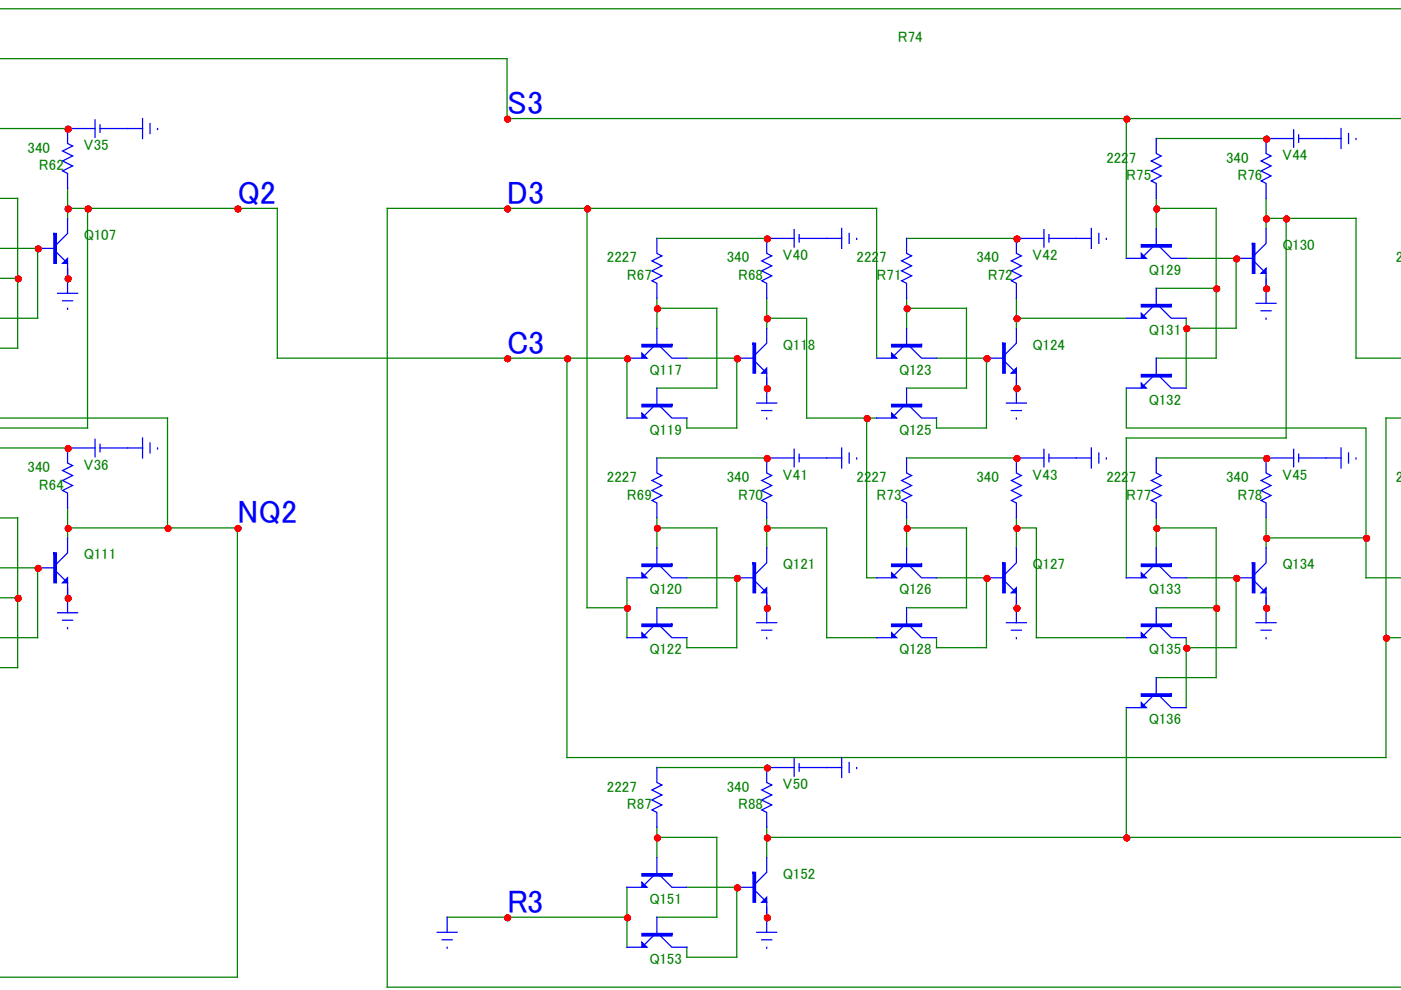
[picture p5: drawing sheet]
<svg xmlns="http://www.w3.org/2000/svg" width="297mm" height="210mm" viewBox="0 0 297 210" stroke-linecap="round" stroke-linejoin="round" font-family="sans-serif">
<g fill="none" stroke="#008000" stroke-width=".26">
<path d="M0 12.4h107.5v12.7h189.6M0 1.9h297.1M0 27.3h14.3M14.3 40v6.3M238.8 25.1v29.7M245.1 29.4h23.3M0 52.7h8v14.8h-8M0 59h3.7M0 42.1h3.7v31.8h-3.7M14.3 56.9v2.1M14.3 44.2h44.5v31.8h74.1v12.7M18.6 44.2v46.6h-18.6"/>
<path d="M124.5 44.2h61.4v31.8M139.3 50.6h23.3M192.2 50.6h23.3M245.1 44.2h12.7v17M245.1 42.1v6.4M251.5 54.8h10.6v14.8h-10.6M268.4 46.3h19.1v29.7h9.6M268.4 42.1v6.4M268.4 59v2.2M272.7 46.3v46.6h-33.9v29.7M120.2 76v84.7h173.7v-72h3.2M139.3 63.3v6.3"/>
<path d="M139.3 65.4h12.7v16.9h-12.7M145.6 76h10.6v14.8h-10.6v-2.1M162.6 67.5h8.4v21.2h12.7v33.9h2.2M162.6 63.3v6.3M192.2 65.4h12.7v16.9h-12.7M192.2 63.3v6.3M198.6 76h10.5v14.8h-10.5v-2.1M215.5 67.5h23.3M215.5 63.3v6.3M245.1 61.2h12.7v14.8h-12.7M251.5 67.5v14.8M0 88.7h35.5v23.3h14.8v95.3h-50.3"/>
<path d="M0 95h14.3M139.3 97.1h23.3M162.6 80.2v2.1M183.7 88.7h2.2M192.2 97.1h23.3M215.5 80.2v2.1M238.8 82.3v8.5h50.8v23.3M245.1 97.1h23.3M0 109.9h3.7v31.7h-3.7M14.3 107.7v4.3h21.2M14.3 112v2.1M139.3 109.9v6.3"/>
<path d="M139.3 112h12.7v16.9h-12.7M162.6 112h12.7v23.3h10.6M162.6 109.9v6.3M192.2 112h12.7v16.9h-12.7M192.2 109.9v6.3M215.5 112h4.2v23.3h19.1M215.5 109.9v6.3M245.1 112h12.7v16.9M245.1 109.9v6.3M268.4 109.9v4.2h21.2M268.4 114.1v2.1M289.6 114.1v8.5h7.5"/>
<path d="M0 120.4h8v14.9h-8M0 126.8h3.7M14.3 124.7v2.1M132.9 135.3v-6.4h-8.4v-84.7h-42.4v165.2h215M132.9 122.6v6.3M145.6 122.6h10.6v14.8h-10.6v-2.1M162.6 126.8v2.1M198.6 122.6h10.5v14.8h-10.5v-2.1M215.5 126.8v2.1M245.1 128.9h12.7v14.8h-12.7M251.5 122.6h10.6v14.8h-10.6M251.5 135.3v14.8"/>
<path d="M268.4 126.8v2.1M293.9 135.3h3.2M238.8 150.1v27.5M139.3 175.5v6.3M139.3 177.6h12.7v16.9h-12.7M139.3 162.8h23.3M162.6 175.5v2.1h76.2M162.6 177.6v4.2M238.8 177.6h58.3M94.8 194.5h38.1M132.9 188.2v12.7M145.6 188.2h10.6v14.8h-10.6v-2.1"/>
<path d="M162.6 192.4v2.1"/>
</g>
<g fill="none" stroke="#00f" stroke-width=".26">
<path d="M20.1 27.3h-5.8v3.1l1.1 .6-2.1 1 2.1 1.1-2.1 1 2.1 1.1-2.1 1.1 1 .5v3.2M20.1 25.4v3.7M21.2 27.3h9M21.2 26.5v1.6M30.2 25.1v4.3M31.8 26.2v2.1M33.4 27.3h.1M245.1 29.4v3.2l1.1 .5-2.1 1 2.1 1.1-2.1 1.1 2.1 1-2.1 1.1 1 .5v3.2M274.3 29.4h-5.9v3.2l1.1 .5-2.1 1 2.1 1.1-2.1 1.1 2.1 1-2.1 1.1 1 .5v3.2M274.3 27.5v3.7M275.3 29.4h9M275.3 28.6v1.6"/>
<path d="M284.3 27.3v4.2M285.9 28.3v2.1M287.5 29.4h.1M8 52.7h3.4M11.7 53.2l2.6 2.7v6.3M14.3 46.3v3.2l-2.6 2.7M139.3 50.6v3.1l1 .6-2.1 1 2.1 1.1-2.1 1 2.1 1.1-2.1 1.1 1.1 .5v3.2M168.4 50.6h-5.8v3.1l1 .6-2.1 1 2.1 1.1-2.1 1 2.1 1.1-2.1 1.1 1.1 .5v3.2M168.4 48.7v3.7M169.4 50.6h9.1M169.4 49.8v1.6M178.5 48.5v4.2"/>
<path d="M180 49.5v2.1M181.6 50.6h.1M192.2 50.6v3.1l1.1 .6-2.1 1 2.1 1.1-2.1 1 2.1 1.1-2.1 1.1 1 .5v3.2M221.3 50.6h-5.8v3.1l1.1 .6-2.2 1 2.2 1.1-2.2 1 2.2 1.1-2.2 1.1 1.1 .5v3.2M221.3 48.7v3.7M222.4 50.6h9M222.4 49.8v1.6M231.4 48.5v4.2M233 49.5v2.1M234.6 50.6h.1M244.6 52.2l-2.6 2.6h-3.2M245.1 48.5v3.4"/>
<path d="M245.7 52.2l2.6 2.6h3.2M262.1 54.8h3.4M265.8 55.3l2.6 2.7v6.3M268.4 48.5v3.1l-2.6 2.7M12.2 62.2h4.2M13.3 63.8h2.1M14.3 65.4h.1M138.7 73.3l-2.6 2.7h-3.2M139.3 69.6v3.4M139.8 73.3l2.6 2.7h3.2M156.2 76h3.5M159.9 76.5l2.7 2.6v6.4"/>
<path d="M162.6 69.6v3.2l-2.7 2.6M191.7 73.3l-2.7 2.7h-3.1M192.2 69.6v3.4M192.7 73.3l2.7 2.7h3.2M209.1 76h3.5M212.8 76.5l2.7 2.6v6.4M215.5 69.6v3.2l-2.7 2.6M244.6 64.9l-2.6 2.6h-3.2M244.6 79.7l-2.6 2.6h-3.2M245.1 61.2v3.4M245.1 76v3.4M245.7 64.9l2.6 2.6h3.2"/>
<path d="M245.7 79.7l2.6 2.6h3.2M266.3 64.3h4.2M267.4 65.9h2.1M268.4 67.5h.1M20.1 95h-5.8v3.2l1.1 .5-2.1 1.1 2.1 1.1-2.1 1 2.1 1.1-2.1 1 1 .6v3.1M20.1 93.2v3.7M21.2 95h9M21.2 94.2v1.6M30.2 92.9v4.2M31.8 94v2.1M33.4 95h.1M138.7 86l-2.6 2.7h-3.2"/>
<path d="M139.3 97.1v3.2l1 .6-2.1 1 2.1 1.1-2.1 1 2.1 1.1-2.1 1.1 1.1 .5v3.2M139.3 82.3v3.5M139.8 86l2.6 2.7h3.2M160.4 85.5h4.3M161.5 87.1h2.1M162.6 88.7h.1M168.4 97.1h-5.8v3.2l1 .6-2.1 1 2.1 1.1-2.1 1 2.1 1.1-2.1 1.1 1.1 .5v3.2M168.4 95.3v3.7M169.4 97.1h9.1M169.4 96.4v1.5M178.5 95v4.3M180 96.1v2.1"/>
<path d="M181.6 97.1h.1M191.7 86l-2.7 2.7h-3.1M192.2 97.1v3.2l1.1 .6-2.1 1 2.1 1.1-2.1 1 2.1 1.1-2.1 1.1 1 .5v3.2M192.2 82.3v3.5M192.7 86l2.7 2.7h3.2M213.4 85.5h4.2M214.4 87.1h2.2M215.5 88.7h.1M221.3 97.1h-5.8v3.2l1.1 .6-2.2 1 2.2 1.1-2.2 1 2.2 1.1-2.2 1.1 1.1 .5v3.2M221.3 95.3v3.7M222.4 97.1h9M222.4 96.4v1.5"/>
<path d="M231.4 95v4.3M233 96.1v2.1M234.6 97.1h.1M245.1 97.1v3.2l1.1 .6-2.1 1 2.1 1.1-2.1 1 2.1 1.1-2.1 1.1 1 .5v3.2M274.3 97.1h-5.9v3.2l1.1 .6-2.1 1 2.1 1.1-2.1 1 2.1 1.1-2.1 1.1 1 .5v3.2M274.3 95.3v3.7M275.3 97.1h9M275.3 96.4v1.5M284.3 95v4.3M285.9 96.1v2.1M287.5 97.1h.1M14.3 114.1v3.2l-2.6 2.6"/>
<path d="M138.7 119.9l-2.6 2.7h-3.2M139.3 116.2v3.4M139.8 119.9l2.6 2.7h3.2M162.6 116.2v3.2l-2.7 2.6M191.7 119.9l-2.7 2.7h-3.1M192.2 116.2v3.4M192.7 119.9l2.7 2.7h3.2M215.5 116.2v3.2l-2.7 2.6M244.6 119.9l-2.6 2.7h-3.2M245.1 116.2v3.4M245.7 119.9l2.6 2.7h3.2M268.4 116.2v3.2l-2.6 2.6"/>
<path d="M8 120.4h3.4M11.7 121l2.6 2.6v6.4M12.2 130h4.2M13.3 131.6h2.1M14.3 133.1h.1M138.7 132.6l-2.6 2.7h-3.2M139.3 128.9v3.5M139.8 132.6l2.6 2.7h3.2M156.2 122.6h3.5M159.9 123.1l2.7 2.6v6.4M160.4 132.1h4.3M161.5 133.7h2.1"/>
<path d="M162.6 135.3h.1M191.7 132.6l-2.7 2.7h-3.1M192.2 128.9v3.5M192.7 132.6l2.7 2.7h3.2M209.1 122.6h3.5M212.8 123.1l2.7 2.6v6.4M213.4 132.1h4.2M214.4 133.7h2.2M215.5 135.3h.1M244.6 132.6l-2.6 2.7h-3.2M245.1 128.9v3.5M245.7 132.6l2.6 2.7h3.2"/>
<path d="M262.1 122.6h3.4M265.8 123.1l2.6 2.6v6.4M266.3 132.1h4.2M267.4 133.7h2.1M268.4 135.3h.1M244.6 147.4l-2.6 2.7h-3.2M245.1 143.7v3.5M245.7 147.4l2.6 2.7h3.2M139.3 162.8v3.2l1 .5-2.1 1.1 2.1 1-2.1 1.1 2.1 1-2.1 1.1 1.1 .5v3.2M168.4 162.8h-5.8v3.2l1 .5-2.1 1.1 2.1 1-2.1 1.1 2.1 1-2.1 1.1 1.1 .5v3.2M168.4 160.9v3.7M169.4 162.8h9.1"/>
<path d="M169.4 162v1.6M178.5 160.7v4.2M180 161.7v2.2M181.6 162.8h.1M92.7 197.7h4.2M93.7 199.3h2.2M94.8 194.5v3.2M138.7 185.5l-2.6 2.7h-3.2M138.7 198.3l-2.6 2.6h-3.2M139.3 181.8v3.5M139.3 194.5v3.5M139.8 185.5l2.6 2.7h3.2"/>
<path d="M139.8 198.3l2.6 2.6h3.2M156.2 188.2h3.5M159.9 188.7l2.7 2.7v6.3M160.4 197.7h4.3M161.5 199.3h2.1M162.6 181.8v3.2l-2.7 2.7M94.8 200.9h.1M162.6 200.9h.1"/>
</g>
<g fill="#00f" stroke="#00f" stroke-width=".26">
<path d="M11.4 49.5h.6v6.4h-.6z" fill-rule="evenodd"/>
<path d="M14.3 54.8v1.1h-1z" fill-rule="evenodd"/>
<path d="M11.4 117.3h.6v6.3h-.6z" fill-rule="evenodd"/>
<path d="M14.3 122.6v1h-1z" fill-rule="evenodd"/>
<path d="M136.1 73v.6h6.3v-.6z" fill-rule="evenodd"/>
<path d="M136.1 74.9l1.1 1.1h-1.1z" fill-rule="evenodd"/>
<path d="M159.7 72.8h.5v6.3h-.5z" fill-rule="evenodd"/>
<path d="M162.6 78.1v1h-1.1z" fill-rule="evenodd"/>
<path d="M136.1 85.8v.5h6.3v-.5z" fill-rule="evenodd"/>
<path d="M136.1 87.6l1.1 1.1h-1.1z" fill-rule="evenodd"/>
<path d="M136.1 119.6v.6h6.3v-.6z" fill-rule="evenodd"/>
<path d="M136.1 121.5l1.1 1.1h-1.1z" fill-rule="evenodd"/>
<path d="M159.7 119.4h.5v6.3h-.5z" fill-rule="evenodd"/>
<path d="M162.6 124.7v1h-1.1z" fill-rule="evenodd"/>
<path d="M136.1 132.4v.5h6.3v-.5z" fill-rule="evenodd"/>
<path d="M136.1 134.2l1.1 1.1h-1.1z" fill-rule="evenodd"/>
<path d="M189 73v.6h6.4v-.6z" fill-rule="evenodd"/>
<path d="M189 74.9l1.1 1.1h-1.1z" fill-rule="evenodd"/>
<path d="M212.6 72.8h.5v6.3h-.5z" fill-rule="evenodd"/>
<path d="M215.5 78.1v1h-1.1z" fill-rule="evenodd"/>
<path d="M189 85.8v.5h6.4v-.5z" fill-rule="evenodd"/>
<path d="M189 87.6l1.1 1.1h-1.1z" fill-rule="evenodd"/>
<path d="M189 119.6v.6h6.4v-.6z" fill-rule="evenodd"/>
<path d="M189 121.5l1.1 1.1h-1.1z" fill-rule="evenodd"/>
<path d="M212.6 119.4h.5v6.3h-.5z" fill-rule="evenodd"/>
<path d="M215.5 124.7v1h-1.1z" fill-rule="evenodd"/>
<path d="M189 132.4v.5h6.4v-.5z" fill-rule="evenodd"/>
<path d="M189 134.2l1.1 1.1h-1.1z" fill-rule="evenodd"/>
<path d="M242 51.9v.5h6.3v-.5z" fill-rule="evenodd"/>
<path d="M242 53.7l1 1.1h-1z" fill-rule="evenodd"/>
<path d="M265.5 51.6h.6v6.4h-.6z" fill-rule="evenodd"/>
<path d="M268.4 56.9v1.1h-1z" fill-rule="evenodd"/>
<path d="M242 64.6v.5h6.3v-.5z" fill-rule="evenodd"/>
<path d="M242 66.4l1 1.1h-1z" fill-rule="evenodd"/>
<path d="M242 79.4v.5h6.3v-.5z" fill-rule="evenodd"/>
<path d="M242 81.3l1 1h-1z" fill-rule="evenodd"/>
<path d="M242 119.6v.6h6.3v-.6z" fill-rule="evenodd"/>
<path d="M242 121.5l1 1.1h-1z" fill-rule="evenodd"/>
<path d="M265.5 119.4h.6v6.3h-.6z" fill-rule="evenodd"/>
<path d="M268.4 124.7v1h-1z" fill-rule="evenodd"/>
<path d="M242 132.4v.5h6.3v-.5z" fill-rule="evenodd"/>
<path d="M242 134.2l1 1.1h-1z" fill-rule="evenodd"/>
<path d="M242 147.2v.5h6.3v-.5z" fill-rule="evenodd"/>
<path d="M242 149l1 1.1h-1z" fill-rule="evenodd"/>
<path d="M136.1 185.3v.5h6.3v-.5z" fill-rule="evenodd"/>
<path d="M136.1 187.1l1.1 1.1h-1.1z" fill-rule="evenodd"/>
<path d="M159.7 185h.5v6.4h-.5z" fill-rule="evenodd"/>
<path d="M162.6 190.3v1.1h-1.1z" fill-rule="evenodd"/>
<path d="M136.1 198v.5h6.3v-.5z" fill-rule="evenodd"/>
<path d="M136.1 199.9l1.1 1h-1.1z" fill-rule="evenodd"/>
</g>
<g fill="#f00" stroke="#f00" stroke-width=".26">
<circle cx="238.9" cy="25.3" r=".65"/>
<circle cx="14.5" cy="27.4" r=".66"/>
<circle cx="268.6" cy="29.5" r=".66"/>
<circle cx="14.5" cy="44.3" r=".66"/>
<circle cx="18.7" cy="44.3" r=".66"/>
<circle cx="124.6" cy="44.3" r=".65"/>
<circle cx="245.3" cy="44.3" r=".65"/>
<circle cx="268.6" cy="46.4" r=".66"/>
<circle cx="272.8" cy="46.4" r=".65"/>
<circle cx="162.7" cy="50.7" r=".65"/>
<circle cx="215.6" cy="50.7" r=".65"/>
<circle cx="8.1" cy="52.8" r=".65"/>
<circle cx="262.2" cy="54.9" r=".65"/>
<circle cx="3.9" cy="59.2" r=".65"/>
<circle cx="14.5" cy="59.2" r=".65"/>
<circle cx="258" cy="61.3" r=".65"/>
<circle cx="268.6" cy="61.3" r=".65"/>
<circle cx="139.4" cy="65.5" r=".65"/>
<circle cx="192.3" cy="65.5" r=".65"/>
<circle cx="162.7" cy="67.6" r=".65"/>
<circle cx="215.6" cy="67.6" r=".65"/>
<circle cx="251.6" cy="69.7" r=".65"/>
<circle cx="120.3" cy="76.1" r=".66"/>
<circle cx="133" cy="76.1" r=".65"/>
<circle cx="156.3" cy="76.1" r=".66"/>
<circle cx="209.3" cy="76.1" r=".66"/>
<circle cx="162.7" cy="82.4" r=".66"/>
<circle cx="215.6" cy="82.4" r=".66"/>
<circle cx="183.9" cy="88.8" r=".65"/>
<circle cx="14.5" cy="95.1" r=".66"/>
<circle cx="162.7" cy="97.3" r=".66"/>
<circle cx="215.6" cy="97.3" r=".66"/>
<circle cx="268.6" cy="97.3" r=".66"/>
<circle cx="14.5" cy="112.1" r=".65"/>
<circle cx="35.6" cy="112.1" r=".65"/>
<circle cx="139.4" cy="112.1" r=".65"/>
<circle cx="162.7" cy="112.1" r=".65"/>
<circle cx="192.3" cy="112.1" r=".65"/>
<circle cx="215.6" cy="112.1" r=".65"/>
<circle cx="245.3" cy="112.1" r=".65"/>
<circle cx="268.6" cy="114.2" r=".65"/>
<circle cx="289.7" cy="114.2" r=".65"/>
<circle cx="8.1" cy="120.6" r=".65"/>
<circle cx="156.3" cy="122.7" r=".66"/>
<circle cx="209.3" cy="122.7" r=".66"/>
<circle cx="262.2" cy="122.7" r=".66"/>
<circle cx="3.9" cy="126.9" r=".66"/>
<circle cx="14.5" cy="126.9" r=".66"/>
<circle cx="133" cy="129" r=".65"/>
<circle cx="162.7" cy="129" r=".66"/>
<circle cx="215.6" cy="129" r=".66"/>
<circle cx="258" cy="129" r=".66"/>
<circle cx="268.6" cy="129" r=".66"/>
<circle cx="294" cy="135.4" r=".65"/>
<circle cx="251.6" cy="137.5" r=".66"/>
<circle cx="162.7" cy="162.9" r=".65"/>
<circle cx="139.4" cy="177.7" r=".65"/>
<circle cx="162.7" cy="177.7" r=".66"/>
<circle cx="238.9" cy="177.7" r=".65"/>
<circle cx="156.3" cy="188.3" r=".66"/>
<circle cx="133" cy="194.7" r=".65"/>
<circle cx="162.7" cy="194.7" r=".66"/>
<circle cx="50.5" cy="44.3" r=".66"/>
<circle cx="50.5" cy="112.1" r=".65"/>
<circle cx="107.6" cy="76.1" r=".66"/>
<circle cx="107.6" cy="44.3" r=".66"/>
<circle cx="107.6" cy="25.3" r=".66"/>
<circle cx="107.6" cy="194.7" r=".66"/>
</g>
<g font-size="6.9" fill="#00f">
<text x="107.5" y="24.2">S3</text>
<text x="50.3" y="43.2">Q2</text>
<text x="107.5" y="43.2">D3</text>
<text x="107.5" y="75">C3</text>
<text x="50.3" y="111">NQ2</text>
<text x="107.5" y="193.6">R3</text>
</g>
<g font-size="3.2" fill="#008000">
<text x="190.3" y="8.8">R74</text>
<text x="5.9" y="32.4">340</text>
<text x="17.8" y="31.9">V35</text>
<text x="234.6" y="34.5">2227</text>
<text x="260" y="34.5">340</text>
<text x="271.9" y="34">V44</text>
<text x="8.3" y="36.1">R62</text>
<text x="238.8" y="38.2">R75</text>
<text x="262.4" y="38.2">R76</text>
<text x="17.8" y="50.9">Q107</text>
<text x="271.9" y="53">Q130</text>
<text x="128.7" y="55.7">2227</text>
<text x="132.9" y="59.4">R67</text>
<text x="154.1" y="55.7">340</text>
<text x="156.5" y="59.4">R68</text>
<text x="166" y="55.1">V40</text>
<text x="181.6" y="55.7">2227</text>
<text x="185.9" y="59.4">R71</text>
<text x="207" y="55.7">340</text>
<text x="209.4" y="59.4">R72</text>
<text x="218.9" y="55.1">V42</text>
<text x="243.6" y="58.3">Q129</text>
<text x="296" y="55.7">2</text>
<text x="243.6" y="71">Q131</text>
<text x="166" y="74.2">Q118</text>
<text x="218.9" y="74.2">Q124</text>
<text x="137.7" y="79.5">Q117</text>
<text x="190.6" y="79.5">Q123</text>
<text x="243.6" y="85.9">Q132</text>
<text x="137.7" y="92.2">Q119</text>
<text x="190.6" y="92.2">Q125</text>
<text x="5.9" y="100.1">340</text>
<text x="17.8" y="99.6">V36</text>
<text x="166" y="101.7">V41</text>
<text x="218.9" y="101.7">V43</text>
<text x="271.9" y="101.7">V45</text>
<text x="8.3" y="103.8">R64</text>
<text x="128.7" y="102.3">2227</text>
<text x="132.9" y="106">R69</text>
<text x="154.1" y="102.3">340</text>
<text x="156.5" y="106">R70</text>
<text x="181.6" y="102.3">2227</text>
<text x="185.9" y="106">R73</text>
<text x="207" y="102.3">340</text>
<text x="234.6" y="102.3">2227</text>
<text x="238.8" y="106">R77</text>
<text x="260" y="102.3">340</text>
<text x="262.4" y="106">R78</text>
<text x="296" y="102.3">2</text>
<text x="17.8" y="118.7">Q111</text>
<text x="166" y="120.8">Q121</text>
<text x="218.9" y="120.8">Q127</text>
<text x="271.9" y="120.8">Q134</text>
<text x="137.7" y="126.1">Q120</text>
<text x="190.6" y="126.1">Q126</text>
<text x="243.6" y="126.1">Q133</text>
<text x="137.7" y="138.8">Q122</text>
<text x="190.6" y="138.8">Q128</text>
<text x="243.6" y="138.8">Q135</text>
<text x="243.6" y="153.6">Q136</text>
<text x="128.7" y="167.9">2227</text>
<text x="154.1" y="167.9">340</text>
<text x="166" y="167.4">V50</text>
<text x="132.9" y="171.6">R87</text>
<text x="156.5" y="171.6">R88</text>
<text x="137.7" y="191.7">Q151</text>
<text x="166" y="186.4">Q152</text>
<text x="137.7" y="204.4">Q153</text>
</g>
</svg>
